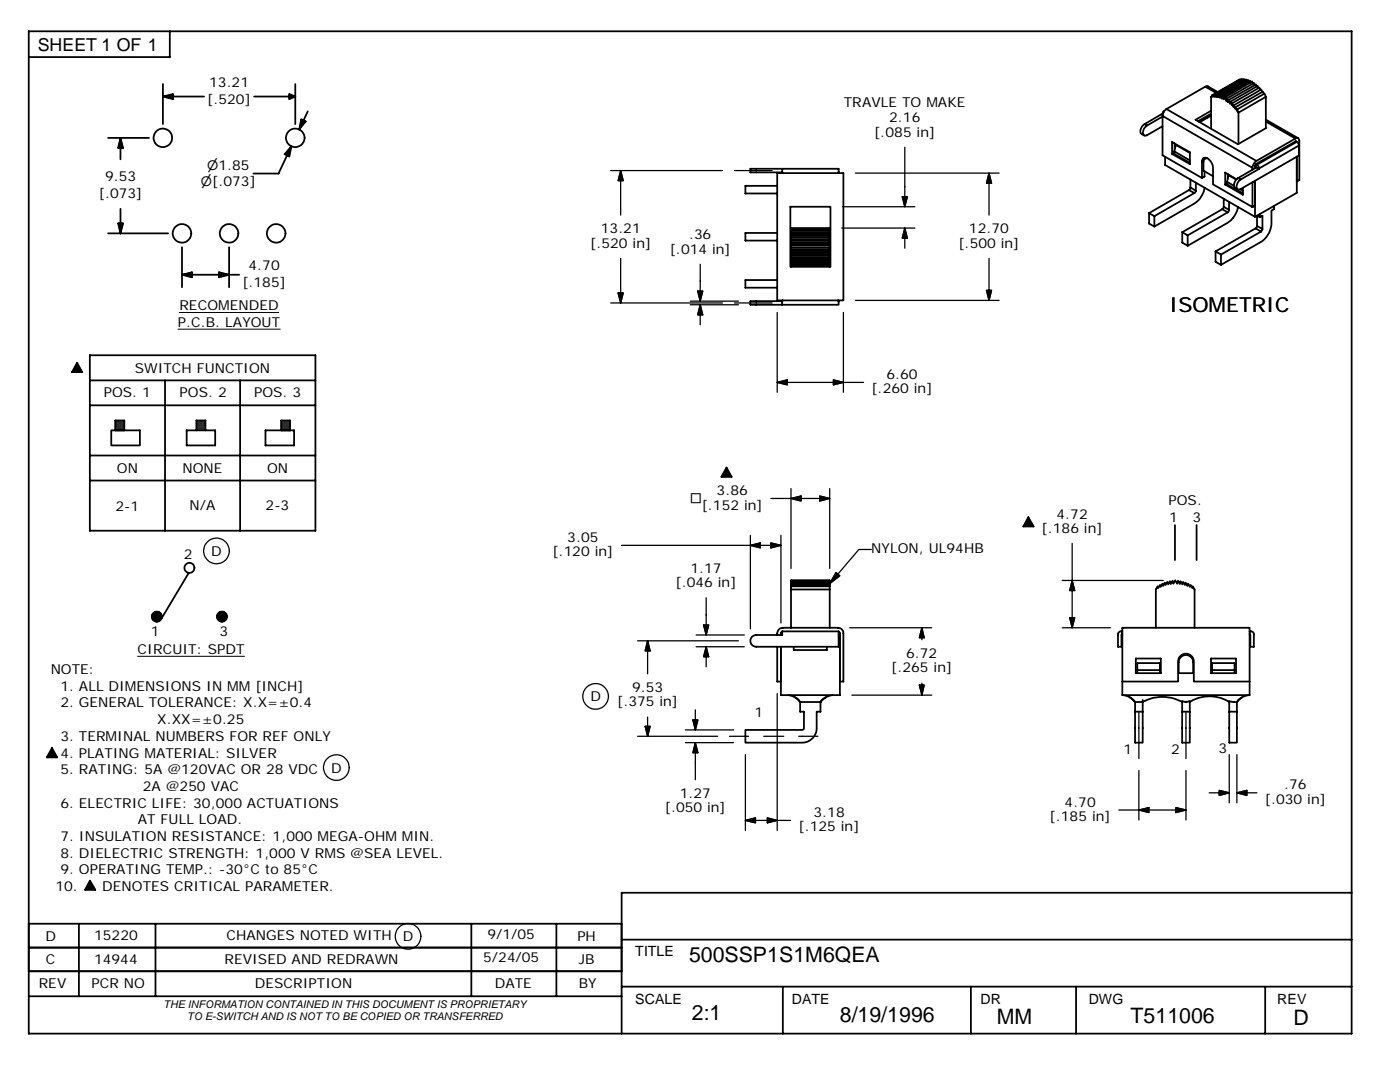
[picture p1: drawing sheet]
<svg xmlns="http://www.w3.org/2000/svg" width="279mm" height="216mm" viewBox="0 0 279 216" stroke-linecap="round" stroke-linejoin="round" font-family="sans-serif">
<g fill="none" stroke="#000" stroke-width=".36">
<path d="M5.7 6.2h264v200h-264zM32.5 19.3h8.2M32.5 16.8v8M32.5 19.3l2-.5v1zM33.9 6.2v5.2h-28.2M50.7 19.3h8.2M57.7 18.8l1.2 .5-1.2 .5zM58.9 16.8v8M240.5 17.3l-7.7 4.5M242 19l-.3 .3v6.4M242.3 18.9l-.3 .4v-.3M242.3 18.9l.1 .4 .2-.4"/>
<path d="M242.6 18.9l.1 .4 .3-.4M243 18.9l.1 .5 .2-.4M243 18.4l-2-1.2-.5 .1 2.2 1.2M243.3 19l.1 .5 .3-.4M243.7 19.1l.1 .5 .3-.3M244.1 19.3l.1 .5 .3-.4M244.5 19.4l.2 .7 .1-.4M244.8 19.7l.3 .7 .1-.4M245.2 20l.2 .7 .1-.4M247.4 16v-.2l-5.4 3.2M247.8 16v-.2l-5.5 3.1M248.1 16v-.2l-5.5 3.1"/>
<path d="M248.5 16l-.1-.2-5.4 3.1M248.8 16.2v-.3l-5.5 3.1M249.2 16.3v-.3l-5.5 3.1M249.6 16.5l-.1-.4-5.4 3.2M250.1 16.7l-.2-.4-5.4 3.1M250.4 16.9l-.1-.3-5.5 3.1M250.8 17.3l-.1-.5-5.5 3.2M251.2 17.6l-.2-.5-5.5 3.2M251.5 17.9l-.1-.4-5.5 3.1M251.9 18.3l-.2-.4-5.4 3.1M252.2 18.8l-.1-.5-5.5 3.1M252.6 19.3l-.2-.6-5.5 3.1"/>
<path d="M252.6 19.3l-5.4 3.2M252.6 19.3v6.3M21.6 27.5h8.1M24 27.5l.6 2h-1zM24 27.5v4.3M58.1 29.2l-2.5 5.4h-5M58.1 29.2l-.4 2-.9-.4zM60.1 23.8l.9 .4-1.3 1.6zM61.4 22.2l-1.7 3.6M155.1 34.5h13.2v25.4h-13.2zM155.1 37.1h-6.3v1.5h6.3M156.1 34.5v-.8h11.3v.8"/>
<path d="M156.1 33.7h-6.3v.7h6.3M228.4 24.8a1.56 1.56 0 0 0-.7 1.8l.6 .4M228.4 24.8l.5 .2a1.37 1.37 0 0 0-.5 2.1l.5-.1 3.1-1.8M232 23.3l-3.1 1.7M232 23.1v7.9l7.9 4.5M232.1 22.6l-3.7 2.2M232.1 22.6h.1M232.3 22.2l-.2 .4M232.3 22.2l-.1 .1M232.5 22.1l.3-.3 17.9 10.3-.6 .7-.1 .7-18-10.4 .1-.4zM232.5 31.3v1.6l18 10.4 8.3-4.8v-7.2M234.4 30.5l-.5 .2v-2.4l3.6 2.1v2.3l-3.6-2"/>
<path d="M234.4 30.2v.5l3.1 1.8M234.4 30.2l.3-1.3 2.8 1.6M234.4 30.2l3.1 1.8M234.4 28.6v1.3M237.3 37.9l1.1 .6M237.3 37.9l-8 4.6M237.6 37.4l-.3 .5M237.6 35.8v1.6M237.6 37.4l1.1 .7M238.4 38.5l-8 4.6M238.7 38.1l-.3 .4M238.7 36.4v1.7"/>
<path d="M239.9 32.3v3.2l.5-.3v-1M240.2 32l-.3 .3a.78 .78 0 0 1 .6-.9 .78 .78 0 0 1 .9 .6l.4 .4 .3 .9v3.5l7.9 4.5M240.4 37.5a4.7 4.7 0 0 1-2 3.1l-8 4.6v-2.1M240.5 31.5l-.1 .2M240.7 31.5l-.2 .1M240.8 23.5v.1M241 31.6h-.5l-.3 .5v2l1.9 1.1M241.7 22.1l-3.1 1.8 8.5 4.9 5.6-3.3-.1-.1M241.7 23.1l-2.3 1.3M241.7 22.9l-2.4 1.4M241.7 22.7l-2.6 1.5M244.2 39.6v1.7"/>
<path d="M244.5 36.8l3.6 2.1v-1.4M244.9 36.3v.5l3.2 1.8M244.9 36.6l-.4 .2M245 34.8v.8M245.5 20.3l.3 .7 .1-.4M245.9 20.6l.3 .7 .1-.3M246.3 21l.2 .7 .1-.3M246.6 21.4l.2 .7 .1-.3M246.7 35.9l-1.5-.9-.3 1.3 1.4 .8M246.8 35.8l-2.3-1.4v2.4M246.9 21.8l.3 .7M247.1 35.5a1.45 1.45 0 0 0-.6 2l.5 .3"/>
<path d="M247.2 22.5v6.2M247.5 37.8l.6 .3M250 33.5v.4M250 36.4v4.9M250.5 36.1v7.2M250.5 33.2l.3 .2M250.7 32.8l-.2 .3v.5M250.7 33.4h-.2M250.7 32.7l.1 .2M251.3 33.7l-.5-.3-3.7 2.1M251.3 33.6v.1M251.3 33.7l-3.7 2.1"/>
<path d="M252.6 24.3l5.9 3.3h.5l.2 .2 .1 8.1-.5 .3M252.6 23.9l6.5 3.7M258.5 27.6l-7.8 4.5M258.5 28.2l-7.8 4.5M258.6 28.2l.2 .1M258.7 28.2v.1M259.2 29l-7.9 4.6-.1-.3-.4-.4M259.2 29l-.1-.5-.3-.2-8 4.6M259.2 29v2l-11.6 6.7a.55 .55 0 0 1-.7 0 .55 .55 0 0 1-.1-.7l.3-.7 .5-.5-.5-.3M21.6 46.6h11.9M23.6 44.6h1l-.6 2zM24 41.7v4.9"/>
<path d="M36.3 54.8h11.4M36.3 54.8l2-.5v1zM36.3 49.3v8M43.7 54.3l2 .5-2 .5zM45.7 49.3v8M155.1 46.5h-6.3v1.5h6.3M155.1 55.9h-6.3v1.5h6.3M156.1 59.9v.9h11.3v-.9M157.9 49.8h7.7v.1M157.9 49.9h7.7v.4M157.9 50.3h7.7v.1M157.9 50.4h7.7v.4"/>
<path d="M157.9 50.8h7.7v.1M157.9 50.9h7.7v.4M157.9 51.3h7.7v.2M157.9 51.5h7.7v.3M157.9 51.8h7.7v.1M157.9 51.9h7.7v.4M157.9 52.3h7.7v.1M157.9 52.4h7.7v.4M157.9 52.8l7.7 .1M157.9 52.9h7.7v.3M157.9 45.9l7.7 .1M157.9 46h7.7v.4"/>
<path d="M157.9 46.4h7.7v.1M157.9 46.5h7.7v.3M157.9 46.8h7.7v.1M157.9 46.9h7.7v.4M157.9 47.3h7.7v.2M157.9 47.5h7.7v.3M157.9 47.8h7.7v.2M157.9 48h7.7v.3M157.9 48.3h7.7v.2M157.9 48.5h7.7v.4M157.9 48.9h7.7v.1M157.9 49h7.7v.4"/>
<path d="M157.9 53.2h-.2v-11.9h8v11.9h-.1M157.9 49.4h7.7M157.9 53.2h7.7M165.6 45.9v-.4h-7.7v7.7M165.6 49.4v.4M229.3 42.5l1.1 .6M229.3 42.5v2.1l1.1 .6M235.9 46.3v2.1l1.1 .6M235.9 46.3l1.1 .7M242.6 50.2l1.1 .6M242.6 50.2v2l1.1 .7M243.9 41.7l1.1 .7"/>
<path d="M243.9 41.7l-8 4.6M244.2 41.3l-.3 .4M244.2 41.3l1.1 .6M245 42.4l-8 4.6M245.3 41.9l-.3 .5M245.3 40.3v1.6M247.1 41.3a4.6 4.6 0 0 1-2.1 3.1l-8 4.6v-2M250.5 41l-.5 .3M250.6 45.6l1.1 .6M250.6 45.6l-8 4.6M250.8 43l.6 .3M250.9 45.1l-.3 .5"/>
<path d="M250.9 43.1v2M250.9 45.1l1 .6M251.4 43.3l.5-.2v2.6M251.4 42.7v.6M251.7 46.2l-8 4.6M251.9 45.7l-.2 .5M254.3 41.1v.6l-.6 .3v2.7a4.6 4.6 0 0 1-2 3.6l-8 4.6v-2.1M15.4 72.4l1 1.9h-2zM17.9 75.9h45M17.9 70.9h45v35h-45zM32.9 75.9v30M47.9 75.9v30"/>
<path d="M156.1 60.1h-6.3v.7h6.3M17.9 95.9h45M17.9 90.9h45M17.9 80.9h45M22.2 85.9h5.7v3h-5.7zM23 83.9h1.8v2h-1.8zM37.3 85.9h5.6v3h-5.6zM39.2 85.9v-2h1.8v2M53 85.9h5.7v3h-5.7zM56.1 85.9v-2h1.8v2M145 93.3l1 1.8h-2zM37.7 114.3l-5.5 9.2"/>
<path d="M157.9 115.9h7.7v.1M157.9 116h7.7v.1M157.9 116.1h7.7v.1M157.9 116.2h7.7v.3M157.9 116.5h7.7v.2M157.9 116.7h7.7v.3M157.9 117h7.7v.6M157.9 117.6h7.7M165.6 115.9l-7.7-.1v9.5M165.6 117.6v7.7M205.2 103.2l1.1 1.9h-2.1zM234.5 104.8v7"/>
<path d="M238.8 104.8v7M150 127.1l.4-.3 .5-.1h5.2v-.7h11.3v3.1h-16.5a1.17 1.17 0 0 1-1-.7 1.17 1.17 0 0 1 .1-1.3zM155.1 126.7a1.19 1.19 0 0 1 1.2-1.4h10.9l.7 .2 .3 .4 .1 .5v9.6h-.7M155.1 129.1v6.9h.8M156.1 126l-.2 .3v.4M157.3 138.7l1.5 .5 .9 .9M158.4 129.1v.6h6.6v-.6M158.6 139.1l1.1 1M164.8 139.1l-1.1 1M166.2 138.7l-1.6 .5-.9 .9M167.4 126l.2 .4v12.3h-11.7v-9.6M167.4 126.7h.2"/>
<path d="M224 126h-.5l-.4 .4v2.7h.7v-2.4h.2M224 125.3h25.4v13.4h-25.4zM224 136h11.1v-4a1.57 1.57 0 0 1 1.6-1.6 1.57 1.57 0 0 1 1.6 1.6v4h11.1M224.1 138.7l1.5 .5 .9 .9M225.5 139.1l1 1M226.7 131.4h5v2.9h-5zM227 134.3v-2h4.5v2M227 133.7h4.5M228 139.7v8.5h-1.5v-8.1M230.7 125.3v-7.7l.3-.6 .1 .3 .4-.6 .1 .4 .4-.6 .1 .4 .4-.7 .1 .5 .4-.6 .1 .5 .4-.6 .1 .5 .4-.6 .2 .6 .3-.7 .4 .7 .2-.6 .4 .6 .1-.5 .4 .6 .1-.5 .4 .6 .1-.5 .4 .7 .1-.4 .4 .6 .1-.4 .4 .6v-.3l.4 .6v7.7M235.5 131.3a1.45 1.45 0 0 1 1.6-.5 1.45 1.45 0 0 1 1 1.4v2.1h-2.9v-2.4zM235.9 139.9l1 .2 .5-.2v8.3h-1.5z"/>
<path d="M236.7 140v.1M241.7 131.4h5v2.9h-5zM241.9 134.3v-2h4.5v2M241.9 133.7h4.5M245.3 139.9l1.5 .2v8.1h-1.5zM247.9 139.1l-1.1 1M249.3 138.7l-1.6 .5-.9 .9M249.4 126h.4l.4 .4v2.7h-.7v-2.4h-.1M10.4 149.3l1 1.8h-2zM159.7 140.1v1.9h.7v3.4l-.1 .2h-11.5v2.6h11.3a2.95 2.95 0 0 0 2.9-2.9v-3.3h.7v-1.9M159.7 140.1h4M226.5 142h1.5"/>
<path d="M226.5 140.1h1.5M228 140.1a8.2 8.2 0 0 1 7.9 0M235.9 142h1.5M237.4 140.1a7.4 7.4 0 0 1 7.9 0M245.3 142h1.5M17.9 175.7l1.1 1.8h-2zM269.7 178.1h-145.6v28.1M5.7 198.8h118.4M15.7 184.3v14.5M31 184.3v14.5M94.1 184.3v14.5M111 184.3v14.5"/>
<path d="M124.1 184.3h-118.4v4.8h118.4h-118.4v4.7h118.4h-118.4M124.1 187.5h145.6M124.1 196.9h145.6M156.2 196.9v9.3M193.8 196.9v9.3M214.8 196.9v9.3M252.5 196.9v9.3"/>
<circle cx="32.5" cy="27.5" r="1.86"/>
<circle cx="58.9" cy="27.5" r="1.86"/>
<circle cx="36.3" cy="46.6" r="1.86"/>
<circle cx="45.7" cy="46.6" r="1.86"/>
<circle cx="55.1" cy="46.6" r="1.86"/>
<circle cx="37.8" cy="113.3" r="1.01"/>
<circle cx="31.3" cy="123" r="1.01"/>
<circle cx="44.3" cy="123" r="1.01"/>
</g>
<g fill="#1e1e47" stroke="#1e1e47" stroke-width=".2">
<path d="M23 83.9l1.8 2h-1.8z"/>
<path d="M23 83.9h1.8v2z"/>
<path d="M39.2 83.9l1.8 2h-1.8z"/>
<path d="M39.2 83.9h1.8v2z"/>
<path d="M56.1 83.9l1.8 2h-1.8z"/>
<path d="M56.1 83.9h1.8v2z"/>
<path d="M24 27.5v2h-.4z"/>
<path d="M24 44.6h.6l-.6 2z"/>
<path d="M23.6 44.6h.4v2z"/>
<path d="M43.7 54.3l2 .5h-2z"/>
<path d="M43.7 54.8h2l-2 .5z"/>
<path d="M36.3 54.8l2-.5v.5z"/>
<path d="M36.3 54.8h2v.5z"/>
<path d="M32.5 19.3l2-.5v1z"/>
<path d="M57.7 18.8l1.2 .5-1.2 .5z"/>
<path d="M58.1 29.2l-.4 2-.9-.4z"/>
<path d="M60.1 23.8l.9 .4-1.3 1.6z"/>
</g>
<g fill="#000" stroke="#000" stroke-width=".2">
<path d="M24 27.5l.6 2h-.6zM15.4 72.4l1 1.9h-2zM145 93.3l1 1.8h-2zM205.2 103.2l1.1 1.9h-2.1zM30.3 123l2 .2-2-.1zM30.3 123l2 .2zM30.3 123h2v.1zM30.3 123.1l2 .1zM30.4 122.7l1.9 .1h-2zM30.4 122.6l1.9 .2zM30.4 122.6l1.9 .1v.1zM30.4 122.6l1.9 .1z"/>
<path d="M30.4 123.4h1.8l-1.8 .1zM30.5 122.4h1.6zM30.6 122.4h1.5zM30.6 122.3l1.4 .1h-1.4zM30.6 122.3l1.4 .1zM30.7 122.2l1.3 .2zM30.7 123.8l1.1 .1zM30.8 122.2l1.2 .2zM30.8 122.2l1.2 .1zM30.8 122.2h1zM30.9 122.1l.9 .1zM30.9 122.1h.8z"/>
<path d="M31 122.1h.7zM31 122.1h.6zM31.2 122l.3 .1zM31.2 122h.2zM31.1 124h.3zM31.2 124h.2zM31.1 122.1h.4zM31 122.1h.5zM30.9 124h.6zM31 124h.5zM31.1 124h.4zM30.9 124h.7z"/>
<path d="M30.8 123.9l.9 .1zM30.9 124h.8zM30.6 123.7l1.2 .2zM30.6 123.8l1.2 .1zM30.8 123.9h1zM30.8 122.2h1.1zM30.6 123.7l1.3 .1zM30.6 123.7l1.4 .1zM30.5 123.6l1.5 .1h-1.4zM30.6 123.7h1.4zM30.5 123.6h1.6l-.1 .1zM30.5 122.4l1.7 .2z"/>
<path d="M30.5 122.4h1.6l.1 .2zM30.5 123.6l1.7-.1zM30.5 122.4l1.7 .2h-1.8zM30.4 122.6h1.8h-1.8zM30.3 123.2l1.9 .2-1.8-.1zM30.4 123.3l1.8 .1h-1.8zM30.4 123.5l1.8-.1zM30.5 123.6l1.7-.2zM30.3 123.2l2 .1-.1 .1zM30.3 122.8l2 .1v.1zM30.3 122.8h2v.1zM30.3 123.2h2v.1z"/>
<path d="M30.3 122.8l2 .2-2-.1zM30.3 122.9l2 .1h-2zM43.3 123l2 .2-2-.1zM43.3 123l2 .2zM43.3 123h2v.1zM43.3 123.1l2 .1zM43.3 122.7l2 .1h-2zM43.4 122.6l1.9 .2zM43.4 122.6l1.8 .1zM43.4 123.4l1.8 .1zM43.4 123.4h1.8v.1zM43.4 123.4l1.7 .2-1.7-.1z"/>
<path d="M43.4 123.5l1.7 .1zM43.5 122.4h1.6zM43.6 122.4h1.5zM43.6 122.3l1.4 .1h-1.4zM43.7 122.2l1.3 .2-1.4-.1zM43.7 122.2l1.3 .2zM43.7 123.8l1.1 .1zM43.8 122.2l1.2 .2zM43.8 122.2l1.2 .1zM43.8 122.2h1zM43.8 122.2l.9-.1zM43.9 122.1h.8z"/>
<path d="M44 122.1h.7zM44.1 122.1h.6zM44.1 122.1h.5zM44.1 122.1h.4zM44.2 122l.3 .1zM44.2 122h.2zM44.1 124h.3zM44.2 124h.2zM43.9 124h.6zM44 124h.5zM44.1 124h.4zM43.9 124h.7z"/>
<path d="M43.8 123.9l.9 .1zM43.9 124h.8zM43.6 123.7l1.2 .2zM43.6 123.8l1.2 .1zM43.8 123.9h1zM43.8 122.2h1.1zM43.6 123.7l1.3 .1zM43.6 123.7l1.4 .1zM43.5 123.6l1.5 .1h-1.4zM43.6 123.7h1.4zM43.5 123.6h1.6l-.1 .1zM43.5 122.4l1.7 .2z"/>
<path d="M43.5 122.4h1.6l.1 .2zM43.5 122.4l1.7 .2h-1.8zM43.4 122.6h1.8zM43.3 123.2l1.9 .2-1.9-.1zM43.3 123.3l1.9 .1h-1.8zM43.3 123.2l1.9 .1v.1zM43.3 122.8l2 .1v.1zM43.3 122.8l2 .2-2-.1zM43.3 122.9l2 .1h-2zM43.3 122.8h2v.1zM43.3 123.2h2l-.1 .1zM10.4 149.3l1 1.8h-2z"/>
<path d="M17.9 175.7l1.1 1.8h-2z"/>
</g>
<g fill="none" stroke="#000" stroke-width=".25">
<path d="M121.9 34h22.3M123.9 34l.5 2h-1zM123.9 34v8.9M146.6 34h7.5M170.7 34.5h28.7M180.1 39.2h1l-.5 2.1zM180.6 29.4v11.9M197.4 34.5l.5 2.1h-1zM197.4 34.5v8.4M123.4 58.4h1l-.5 2.1zM123.9 51.6v8.9M139.2 58.1h1.1l-.6 2z"/>
<path d="M139.7 52.7v7.4M168 45.5h14.6M168.1 41.3h14.5M170.7 59.9h28.7M180.6 45.5l.5 2h-1zM180.6 45.5v4M196.9 57.9h1l-.5 2zM197.4 51.6v8.3M121.9 60.5h22.3M137.8 60.1h9.6M137.8 60.8h9.6M139.7 60.8l.6 2h-1.1z"/>
<path d="M139.7 60.8v4M146.6 60.5h7.5M155.1 76.3l2-.5v1zM155.1 76.3h17.2M155.1 62.3v16M166.3 75.8l2 .5-2 .5zM168.3 62.3v16M153.8 99.5h11.8M157.9 99.5l2-.5v1zM157.9 97.5v15.9M163.6 99l2 .5-2 .5zM165.6 97.5v15.9"/>
<path d="M124 108.8h31.9M140.9 119.3v7.4M149.8 108.8l1.9-.5v1zM149.8 106.8v18.7M153.8 108.3l2.1 .5-2.1 .5zM155.9 106.8v17.5M166.8 114.3l.8 .6-2 1.6zM173.9 109.6h-2.5l-5.8 6.9M212 115.8h20.2M214 115.8l.5 2h-1zM214 108.4v16.9M127.3 127.9h20.1"/>
<path d="M129.2 127.9l.6 2h-1zM129.2 127.9v6.6M138.9 129.1h9.6M138.9 126.7h9.6M140.4 124.7h1l-.5 2zM140.9 129.1l.5 1.9h-1zM140.9 129.1v4M155.1 138.4v8.4M169.6 125.3h16.3M170 138.7h15.9M183.5 136.7h.9l-.4 2zM184 125.3l.4 2h-.9z"/>
<path d="M184 125.3v2.4M184 136.3v2.4M212 125.3h9.6M213.5 123.3h1l-.5 2zM127.3 146.9h15.9M128.8 144.9h1l-.6 2zM129.2 143.1v3.8M136.8 145.6h9.6M136.8 148.2h9.6M138.3 143.7h1l-.5 1.9zM138.8 148.2l.5 2h-1zM138.8 141.6v4"/>
<path d="M138.8 148.2v7.4M145.6 146.9h3.8M148.8 150.6v15.1M152.4 146.9h4M155.1 147v18.7M159.4 146.9h3.8M227.3 142.1v9.3M227.3 153.8v9.8M236.7 142.1v9.3M236.7 153.8v9.8M241.3 158.2h4M243.3 157.7l2 .5-2 .5z"/>
<path d="M245.3 150.6v9.6M246.8 158.2l2-.5v1zM246.8 158.2h4M246.8 150.6v9.6M148.8 163.7l2-.5v1zM148.8 163.7h9M153.1 163.2l2 .5-2 .5zM223.3 161.6h13.4M227.3 161.6l2-.5v1zM234.7 161.1l2 .5-2 .5z"/>
<circle cx="43.2" cy="109.9" r="2.57"/>
<circle cx="118.9" cy="139" r="2.55"/>
<circle cx="67.1" cy="153.2" r="2.56"/>
<circle cx="81.4" cy="186.8" r="2.55"/>
</g>
<g fill="#000" stroke="#000" stroke-width=".25">
<path d="M123.9 34l.5 2h-1zM180.1 39.2h1l-.5 2.1zM197.4 34.5l.5 2.1h-1zM123.4 58.4h1l-.5 2.1zM139.2 58.1h1.1l-.6 2zM180.6 45.5l.5 2h-1zM196.9 57.9h1l-.5 2zM139.7 60.8l.6 2h-1.1zM155.1 76.3l2-.5v1zM166.3 75.8l2 .5-2 .5zM157.9 99.5l2-.5v1zM163.6 99l2 .5-2 .5z"/>
<path d="M149.8 108.8l1.9-.5v1zM153.8 108.3l2.1 .5-2.1 .5zM166.8 114.3l.8 .6-2 1.6zM214 115.8l.5 2h-1zM129.2 127.9l.6 2h-1zM140.4 124.7h1l-.5 2zM140.9 129.1l.5 1.9h-1zM183.5 136.7h.9l-.4 2zM184 125.3l.4 2h-.9zM213.5 123.3h1l-.5 2zM128.8 144.9h1l-.6 2zM138.3 143.7h1l-.5 1.9z"/>
<path d="M138.8 148.2l.5 2h-1zM243.3 157.7l2 .5-2 .5zM246.8 158.2l2-.5v1zM148.8 163.7l2-.5v1zM153.1 163.2l2 .5-2 .5zM227.3 161.6l2-.5v1zM234.7 161.1l2 .5-2 .5z"/>
</g>
<path d="M35.5 65.7h20.4M35.8 62.4h19.8M27.5 131h21.3" fill="none" stroke="#000" stroke-width=".2"/>
<g font-size="4.3">
<text x="137.5" y="191.9">500SSP1S1M6QEA</text>
<text x="138.1" y="203.5">2:1</text>
<text x="167.6" y="203.9">8/19/1996</text>
<text x="198.9" y="204.3">MM</text>
<text x="225.6" y="204.1">T511006</text>
<text x="258.2" y="204.5">D</text>
</g>
<text font-size="4.1" x="233.4" y="62.3">ISOMETRIC</text>
<text font-size="3.5" x="7.5" y="10.2">SHEET 1 OF 1</text>
<g font-size="2.8">
<text x="126.8" y="190.7">TITLE</text>
<text x="126.8" y="200.3">SCALE</text>
<text x="158" y="200.3">DATE</text>
<text x="195.7" y="200.3">DR</text>
<text x="217.3" y="200.3">DWG</text>
<text x="254.9" y="200.3">REV</text>
</g>
<g font-size="2.7">
<text x="41.7" y="17.4">13.21</text>
<text x="41.4" y="20.8">[.520]</text>
<text x="168.4" y="21.3">TRAVLE TO MAKE</text>
<text x="174.5" y="27.3">[.085 in]</text>
<text x="177.4" y="24.4">2.16</text>
<text x="19.7" y="39.5">[.073]</text>
<text x="21" y="36.2">9.53</text>
<text x="119.9" y="46.6">13.21</text>
<text x="137.5" y="47.7">.36</text>
<text x="193.4" y="46.6">12.70</text>
<text x="49.6" y="53.9">4.70</text>
<text x="117.8" y="49.4">[.520 in]</text>
<text x="133.6" y="50.6">[.014 in]</text>
<text x="191.3" y="49.4">[.500 in]</text>
<text x="48.4" y="57.3">[.185]</text>
<text x="35.5" y="65.3">P.C.B. LAYOUT</text>
<text x="35.8" y="61.9">RECOMENDED</text>
<text x="26.9" y="74.4">SWITCH FUNCTION</text>
<text x="176.9" y="75.6">6.60</text>
<text x="20.7" y="79.3">POS. 1</text>
<text x="35.8" y="79.3">POS. 2</text>
<text x="50.7" y="79.3">POS. 3</text>
<text x="173.9" y="78.5">[.260 in]</text>
<text x="23.3" y="94.5">ON</text>
<text x="36.4" y="94.4">NONE</text>
<text x="53.3" y="94.4">ON</text>
<text x="23" y="101.9">2-1</text>
<text x="37.8" y="101.7">N/A</text>
<text x="53" y="101.8">2-3</text>
<text x="140" y="101.7">[.152 in]</text>
<text x="143" y="98.8">3.86</text>
<text x="233.2" y="100.9">POS.</text>
<text x="207.9" y="106.3">[.186 in]</text>
<text x="210.8" y="103.5">4.72</text>
<text x="233.3" y="104.2">1</text>
<text x="238" y="104.2">3</text>
<text x="36.7" y="111.5">2</text>
<text x="42.2" y="110.9">D</text>
<text x="110.2" y="111">[.120 in]</text>
<text x="113.2" y="108.1">3.05</text>
<text x="173.9" y="110.4">NYLON, UL94HB</text>
<text x="134.8" y="117.1">[.046 in]</text>
<text x="137.8" y="114.3">1.17</text>
<text x="27.5" y="130.5">CIRCUIT: SPDT</text>
<text x="30.1" y="127">1</text>
<text x="43.8" y="127">3</text>
<text x="180.8" y="131.3">6.72</text>
<text x="10.1" y="134.5">NOTE:</text>
<text x="12" y="137.8">1. ALL DIMENSIONS IN MM [INCH]</text>
<text x="177.8" y="134.2">[.265 in]</text>
<text x="12" y="141.1">2. GENERAL TOLERANCE: X.X=±0.4</text>
<text x="117.8" y="140">D</text>
<text x="123.2" y="140.9">[.375 in]</text>
<text x="126.1" y="138.1">9.53</text>
<text x="150.6" y="143">1</text>
<text x="12" y="147.8">3. TERMINAL NUMBERS FOR REF ONLY</text>
<text x="31.4" y="144.5">X.XX=±0.25</text>
<text x="12" y="151.2">4. PLATING MATERIAL: SILVER</text>
<text x="12" y="154.5">5. RATING: 5A @120VAC OR 28 VDC</text>
<text x="66.1" y="154.2">D</text>
<text x="224.2" y="150.4">1</text>
<text x="233.7" y="150.5">2</text>
<text x="243.2" y="150.2">3</text>
<text x="12" y="161.1">6. ELECTRIC LIFE: 30,000 ACTUATIONS</text>
<text x="28.5" y="157.8">2A @250 VAC</text>
<text x="135.7" y="159.2">1.27</text>
<text x="212.4" y="160.9">4.70</text>
<text x="252.4" y="160.4">[.030 in]</text>
<text x="256.3" y="157.5">.76</text>
<text x="12" y="167.8">7. INSULATION RESISTANCE: 1,000 MEGA-OHM MIN.</text>
<text x="27.5" y="164.5">AT FULL LOAD.</text>
<text x="132.7" y="162.1">[.050 in]</text>
<text x="159.4" y="165.9">[.125 in]</text>
<text x="162.3" y="163">3.18</text>
<text x="209.5" y="163.8">[.185 in]</text>
<text x="12" y="171.2">8. DIELECTRIC STRENGTH: 1,000 V RMS @SEA LEVEL.</text>
<text x="11.1" y="177.8">10.</text>
<text x="12" y="174.5">9. OPERATING TEMP.: -30°C to 85°C</text>
<text x="20.4" y="177.8">DENOTES CRITICAL PARAMETER.</text>
<text x="9.1" y="187.7">D</text>
<text x="18.8" y="187.6">15220</text>
<text x="45.2" y="187.6">CHANGES NOTED WITH</text>
<text x="80.4" y="187.8">D</text>
<text x="97.3" y="187.3">9/1/05</text>
<text x="115.2" y="187.7">PH</text>
<text x="7.7" y="197.2">REV</text>
<text x="9.2" y="192.4">C</text>
<text x="18.3" y="197.2">PCR NO</text>
<text x="18.8" y="192.4">14944</text>
<text x="44.8" y="192.4">REVISED AND REDRAWN</text>
<text x="50.9" y="197.2">DESCRIPTION</text>
<text x="96.4" y="192">5/24/05</text>
<text x="98.8" y="197.2">DATE</text>
<text x="115.5" y="192.4">JB</text>
<text x="115.5" y="197.2">BY</text>
</g>
<g font-size="2.6">
<text x="41.4" y="34">⌀1.85</text>
<text x="40.1" y="37.2">⌀[.073]</text>
<text x="137.7" y="100.5">□</text>
</g>
<g font-size="2.1">
<text x="32.6" y="201.2">THE INFORMATION CONTAINED IN THIS DOCUMENT IS PROPRIETARY</text>
<text x="37.4" y="203.6">TO E-SWITCH AND IS NOT TO BE COPIED OR TRANSFERRED</text>
</g>
</svg>
